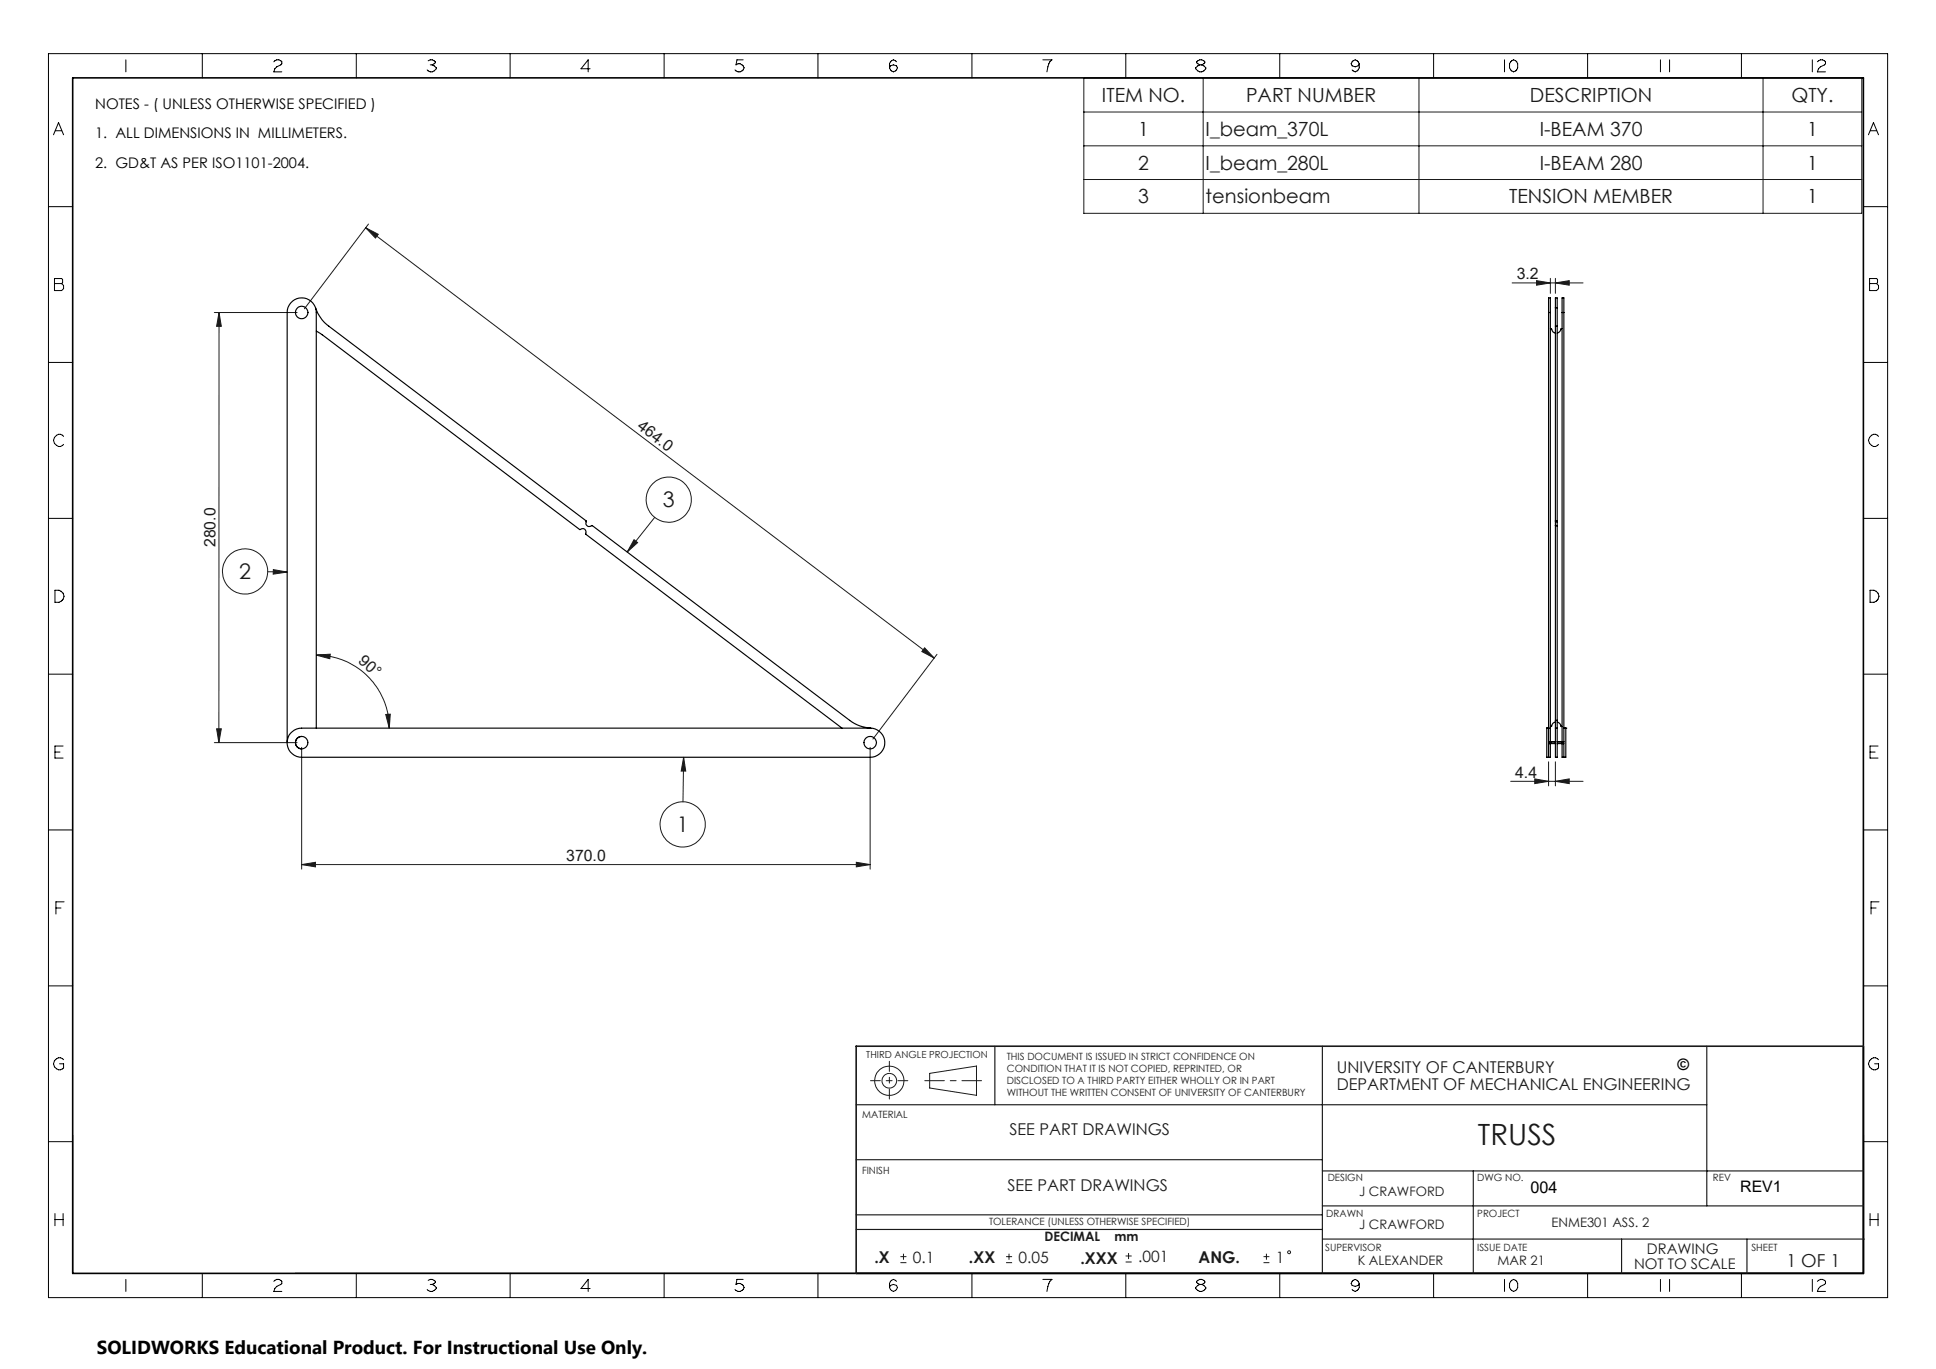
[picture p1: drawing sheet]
<svg xmlns="http://www.w3.org/2000/svg" width="420mm" height="297mm" viewBox="0 0 420 297" stroke-linecap="round" stroke-linejoin="round" font-family="sans-serif">
<g fill="none" stroke="#191924" stroke-width=".22">
<path d="M235.1 17h168.8v29.3h-168.8zM261 17v29.3M307.8 17v29.3M382.5 17v29.3M235.1 24.3h168.8M235.1 31.6h168.8M235.1 38.9h168.8M79.3 49.4l2.8 1.4-.6 .8zM79.3 49.4l123.4 93.4M79.9 48.6l-13.9 18.4M46.5 67.8h18M47.5 67.8v93.3"/>
<path d="M47.5 67.8l.5 3h-1zM328 61.4h15.4M333.3 60.9l3 .5-3 .5zM336.3 60.4v3.2M337.4 61.4l3-.5v1zM337.4 60.4v3.2M137.5 117.1l.8 .6-2.2 2.1zM142 112.3l-5.9 7.5M58.1 124l4.2 .1M59.3 123.6l3 .5-3 .5zM47 158.1h1l-.5 3zM68.6 142.1l3-.2-.1 1z"/>
<path d="M68.6 142.1a15.8 15.8 0 0 1 15.9 15.9M83.7 155l1-.1-.2 3.1zM200.6 140.5l2.1 2.3-2.7-1.4zM203.3 142l-13.9 18.3M46.5 161.1h18M65.4 162.1v26.5M148.3 164.3l.5 3h-1zM148.3 164.3l-.1 9.7M188.8 162.1v26.5M327.7 169.5h15.7M333 169l3 .5-3 .5zM336 165.3v5.2"/>
<path d="M337.4 169.5l3-.5v1zM337.4 165.3v5.2M65.4 187.6l3-.5v1zM65.4 187.6h123.4M185.8 187.1l3 .5-3 .5zM201.7 232.9l10.1-1.6v6.3l-10.1-1.6zM195.3 273.9h1.3M195.3 272.6h1.3M196 272v1.3M218.3 273.9h1.3M218.3 272.6h1.3M218.9 272v1.3"/>
<path d="M244.2 273.8h1.3M244.2 272.5h1.3M244.8 271.8v1.4M274.1 273.9h1.3M274.1 272.6h1.3M274.7 272v1.3"/>
<circle cx="145.1" cy="108.4" r="4.9"/>
<circle cx="53.2" cy="124" r="4.9"/>
<circle cx="148.1" cy="178.8" r="4.9"/>
<circle cx="192.9" cy="234.5" r="3.2"/>
<circle cx="192.9" cy="234.5" r="1.58"/>
<circle cx="279.7" cy="271.7" r=".32"/>
</g>
<g fill="none" stroke="#000" stroke-width=".22">
<path d="M10.5 11.6h399v269.9h-399zM27.3 13v2.6M43.9 11.6v5.3M59.4 13.4a.92 .92 0 0 1 1-.4 .92 .92 0 0 1 .7 .8l-1.5 1.1-.2 .7h1.7M77.3 11.6v5.3M92.9 13.2a.96 .96 0 0 1 1.5 .4l-.6 .5M93.3 14.1h.5M93.8 14.1l.9 .6a1.11 1.11 0 0 1-.9 .9 1.11 1.11 0 0 1-1.1-.4M110.7 11.6v5.3M128 14.9h-2l1.6-1.9v2.6M144.1 11.6v5.3M161.2 13h-1.3l-.2 1.1a1.08 1.08 0 0 1 1.7 .6 1.11 1.11 0 0 1-.8 .9 1.11 1.11 0 0 1-1.1-.4"/>
<path d="M177.4 11.6v5.3M193.2 14.3l.6-.2 .7 .2a.87 .87 0 0 1-.7 1.3 .87 .87 0 0 1-.6-1.3zM194.5 13.4l-.2-.2a.87 .87 0 0 0-1.3 .6v.9M210.9 11.6v5.3M226.2 13h2a3.4 3.4 0 0 0-1.1 2.6M244.2 11.6v5.3M260.3 14.1l-.7-.5a.92 .92 0 0 1 .9-.6 .92 .92 0 0 1 .9 .6l-.7 .5M260.3 14.1l-.9 .6a1.11 1.11 0 0 0 1.1 .9 1.11 1.11 0 0 0 1.1-.9l-.9-.6M260.3 14.1h.4M277.6 11.6v5.3M293.3 13.4l.2-.2a.91 .91 0 0 1 1.4 .6l-.3 .5-.6 .2-.7-.2-.2-.5zM294.9 13.8v.9a.91 .91 0 0 1-1.4 .7l-.2-.2"/>
<path d="M311 11.6v5.3M326.4 13v2.6M327.7 13.4l.2-.2a.87 .87 0 0 1 1.3 .6v.9a.87 .87 0 0 1-1.3 .7l-.4-.7v-.9zM344.4 11.6v5.3M360.2 13v2.6M362.2 13v2.6M377.8 11.6v5.3M393.2 13v2.6M394.3 13.4a1.1 1.1 0 0 1 1.7 0v.4l-1.1 .7-.4 .4-.2 .7h1.7M11.6 29.2l1.1-2.6 1.1 2.6M12 28.4h1.4M405.3 29.2l1.1-2.6 1.1 2.6"/>
<path d="M405.8 28.4h1.3M10.5 44.8h5.3M404.2 44.8h5.3M10.5 78.6h5.3M11.8 60.4h1.6l.2 .2v.7l-.2 .2 .4 .4v.7l-.4 .4h-1.6zM11.8 61.5h1.6M404.2 78.6h5.3M405.6 60.4h1.5l.2 .2v.7l-.2 .2 .4 .4v.7l-.4 .4h-1.5zM405.6 61.5h1.5M13.8 94.7a1.29 1.29 0 0 0-2.1 .3 1.29 1.29 0 0 0 1 1.9h.4l.7-.5M407.5 94.7a1.25 1.25 0 0 0-1.9 .1 1.25 1.25 0 0 0 .4 1.8 .98 .98 0 0 0 1.5-.2M10.5 112.5h5.3"/>
<path d="M404.2 112.5h5.3M11.9 128.1a1.56 1.56 0 0 1 2 1.3 1.57 1.57 0 0 1-2 1.3zM405.7 128.1a1.51 1.51 0 0 1 1.9 1.3 1.55 1.55 0 0 1-1.9 1.3zM10.5 146.3h5.3M404.2 146.3h5.3M11.9 163.2h1.1M13.7 161.9h-1.8v2.6h1.8M405.7 163.2h1.1M407.4 161.9h-1.7v2.6h1.7M10.5 180.1h5.3M12.1 197h1.1M13.9 195.6h-1.8v2.7"/>
<path d="M404.2 180.1h5.3M405.9 197h1.1M407.6 195.6h-1.7v2.7M10.5 213.9h5.3M404.2 213.9h5.3M13.8 229.9a1.26 1.26 0 0 0-1.8 0 1.26 1.26 0 0 0 0 1.8 1.26 1.26 0 0 0 1.8 0v-.9h-.9M407.5 229.9a1.27 1.27 0 0 0-1.8 0 1.27 1.27 0 0 0 0 1.8 1.27 1.27 0 0 0 1.8 0v-.9h-.8M10.5 247.7h5.3M15.8 246.2v30M404.2 247.7h5.3M404.3 246.2v30h-340.3M11.9 263.3v2.6"/>
<path d="M11.9 264.6h1.8M13.7 263.3v2.6M27.3 277.6v2.6M43.9 276.3v5.2M59.4 278a.92 .92 0 0 1 1-.5 .92 .92 0 0 1 .7 .9l-1.1 .7-.4 .4-.2 .7h1.7M77.3 276.3v5.2M92.9 277.8a.95 .95 0 0 1 1.5 .4l-.6 .5M93.3 278.7h.5M93.8 278.7l.9 .6a1.14 1.14 0 0 1-2 .4M110.7 276.3v5.2M128 279.5h-2l1.6-1.9v2.6M144.1 276.3v5.2"/>
<path d="M161.2 277.6h-1.3l-.2 1.1a1.11 1.11 0 0 1 1.7 .6 1.11 1.11 0 0 1-.8 .9 1.11 1.11 0 0 1-1.1-.5M177.4 276.3v5.2M193.2 278.9l.6-.2 .7 .2a.87 .87 0 0 1-.7 1.3 .87 .87 0 0 1-.6-1.3zM194.5 278l-.2-.2a.87 .87 0 0 0-1.3 .6v.9M210.9 276.3v5.2M226.2 277.6h2a3.6 3.6 0 0 0-1.1 2.6M244.2 276.3v5.2M260.3 278.7l-.9 .6a1.12 1.12 0 0 0 1.1 .9 1.12 1.12 0 0 0 1.1-.9l-.4-.4-.5-.2M260.3 278.7h.4M260.3 278.7l-.7-.5a.91 .91 0 0 1 .9-.7 .91 .91 0 0 1 .9 .7l-.7 .5M277.6 276.3v5.2M293.3 278l.2-.2a.91 .91 0 0 1 1.4 .6l-.3 .5-.6 .2-.7-.2-.2-.5z"/>
<path d="M294.9 278.4v.9a.89 .89 0 0 1-.7 .7 .89 .89 0 0 1-.9-.3M311 276.3v5.2M326.4 277.6v2.6M327.7 278l.2-.2a.87 .87 0 0 1 1.3 .6v.9a.88 .88 0 0 1-.8 .9 .88 .88 0 0 1-.9-.9v-.9zM344.4 276.3v5.2M360.2 277.6v2.6M362.2 277.6v2.6M377.8 276.3v5.2M393.2 277.6v2.6M394.3 278a1.1 1.1 0 0 1 1.7 0v.4l-1.1 .7-.4 .4-.2 .7h1.7M405.7 264.6h1.7M405.7 263.3v2.6"/>
<path d="M407.4 263.3v2.6"/>
</g>
<path d="M15.8 16.9h388.4v259.4h-388.4z" fill="none" stroke="#000" stroke-width=".35"/>
<path d="M200.6 234.5h12.3" fill="none" stroke="#191924" stroke-width=".22" stroke-dasharray="15.2 1.3 1.3 1.3" stroke-dashoffset="11"/>
<path d="M188.8 234.5h8.1M192.9 230.3v8.1" fill="none" stroke="#191924" stroke-width=".22" stroke-dasharray="15.2 1.3 1.3 1.3" stroke-dashoffset="13.1"/>
<g fill="none" stroke="#191924" stroke-width=".25">
<path d="M185.7 239.7h184.6M215.8 227v12.7M286.9 227v49.3M370.3 227v34.6M185.7 251.6h101.2M286.9 254h117.3M319.6 254v22.3M185.7 263.6h101.2M185.7 266.7h101.2M286.9 261.6h117.3M286.9 268.8h117.6M351.8 268.8v7.5"/>
<path d="M379 268.8v7.5"/>
</g>
<path d="M404.2 227h-218.5v49.3" fill="none" stroke="#191924" stroke-width=".35"/>
<g fill="#191924">
<path d="M137.5 117.1l.8 .6-2.2 2.1zM148.3 164.3l.5 3h-1zM59.3 123.6l3 .5-3 .5z"/>
<path d="M83.7 155l1-.1-.2 3.1zM68.6 142.1l3-.2-.1 1z"/>
<path d="M333.3 60.9l3 .5-3 .5zM337.4 61.4l3-.5v1z"/>
<path d="M333 169l3 .5-3 .5zM337.4 169.5l3-.5v1z"/>
<path d="M47 158.1h1l-.5 3zM47.5 67.8l.5 3h-1z"/>
<path d="M79.3 49.4l2.8 1.4-.6 .8zM200.6 140.5l2.1 2.3-2.7-1.4z"/>
<path d="M65.4 187.6l3-.5v1zM185.8 187.1l3 .5-3 .5z"/>
</g>
<g fill="none" stroke="#000" stroke-width=".25">
<path d="M68.4 66.8a8.5 8.5 0 0 0 2.9 4l55.9 42.2a.81 .81 0 0 0 .2 1.1 .81 .81 0 0 0 1-.1l55.9 42.3a8.3 8.3 0 0 0 4.6 1.7M68.6 71.8l1.3 .8 55.9 42.3a.83 .83 0 0 1 1.1-.1 .83 .83 0 0 1 .2 1.1l55.6 42.1M336 67.8v-3.2h.3v3.2M336 67.8h.3M336 67.8v90.2M336.3 71.3l.3 .1a1.01 1.01 0 0 0 .8 .9M336.3 67.8v93.1M337.4 66.8v4M337.4 66.8v-2.2h.4v2.2M337.4 70.8v42.2M337.4 70.8h.4M337.4 66.8h.4"/>
<path d="M337.8 66.8v4M337.8 70.8v42.2M338.9 67.8v-3.2h.4v3.2M338.9 71.3l-.3 .1a1.04 1.04 0 0 1-.8 .9M338.9 67.8h.4M338.9 67.8v93.1M339.3 67.8v90.2M337.4 114h.1M337.4 113.2v.8M337.4 113v.2M337.4 114h.4M337.4 114v42.3"/>
<path d="M337.4 113.2h.4M337.4 113h.4M337.8 114h.1M337.8 113.2v.8M337.8 113v.2M337.8 114v42.3M63 159.1a3.2 3.2 0 0 1 2.4-1.1h123.4a3.2 3.2 0 0 1 3.1 3.1 3.2 3.2 0 0 1-3.1 3.2h-123.4a3.2 3.2 0 0 1-2.8-1.8 3.2 3.2 0 0 1 .4-3.4zM65.4 159.8a1.36 1.36 0 0 0-1.3 1.3 1.36 1.36 0 0 0 1.3 1.4M68.6 158v-90.2a3.2 3.2 0 0 0-3.1-3.2 3.2 3.2 0 0 0-3.2 3.2v93.2M335.6 158v6.3h.7v-3M335.6 158h.1M335.6 158h.4"/>
<path d="M336 158v6.3M336 158h.1M337.4 156.6a1.14 1.14 0 0 0-.8 .9l-.3 .1M337.4 158v6.3h.4v-6.3M337.4 156.3v1.7M337.4 158h.4M337.4 156.3h.4M337.8 156.6a1.12 1.12 0 0 1 .9 1h.2M337.8 156.3v1.7M339.3 158v6.3M339.3 158h.1M339.3 158h.4"/>
<path d="M339.7 158v6.3h-.8v-3M339.7 158h.1M336 160.9h.1M336 161.3h.1M336.1 160.9h.3M336.1 161.3h.3M336.1 160.9v.4M336.4 160.9h1M336.4 161.3h1M336.4 160.9v.4M337.8 160.9h1M337.8 161.3h1"/>
<path d="M338.8 160.9h.3M338.8 161.3h.3M338.8 160.9v.4M339.1 160.9h.2M339.1 161.3h.2M339.1 160.9v.4"/>
<circle cx="65.5" cy="67.8" r="1.36"/>
<circle cx="65.4" cy="161.1" r="1.34"/>
<circle cx="188.8" cy="161.1" r="1.35"/>
</g>
<text font-size="6.3" fill="#191924" x="320.6" y="248.4">TRUSS</text>
<g font-size="4.7" fill="#191924">
<text x="143.8" y="110">3</text>
<text x="51.9" y="125.6">2</text>
<text x="146.8" y="180.5">1</text>
</g>
<g font-size="4.2" fill="#191924">
<text x="239.1" y="22.2">ITEM NO.</text>
<text x="270.3" y="22.2">PART NUMBER</text>
<text x="331.9" y="22.2">DESCRIPTION</text>
<text x="388.6" y="22.2">QTY.</text>
<text x="246.9" y="29.5">1</text>
<text x="261.5" y="29.5">I_beam_370L</text>
<text x="334" y="29.5">I-BEAM 370</text>
<text x="392" y="29.5">1</text>
<text x="246.9" y="36.8">2</text>
<text x="261.5" y="36.8">I_beam_280L</text>
<text x="334" y="36.8">I-BEAM 280</text>
<text x="392" y="36.8">1</text>
<text x="246.9" y="44.1">3</text>
<text x="261.5" y="44.1">tensionbeam</text>
<text x="327.4" y="44.1">TENSION MEMBER</text>
<text x="392" y="44.1">1</text>
</g>
<text font-size="4.1" x="21" y="293.7">SOLIDWORKS Educational Product. For Instructional Use Only.</text>
<text font-size="3.9" fill="#191924" x="387.5" y="274.9">1 OF 1</text>
<g font-size="3.5" fill="#191924">
<text x="290" y="232.9">UNIVERSITY OF CANTERBURY</text>
<text x="290" y="236.4">DEPARTMENT OF MECHANICAL ENGINEERING</text>
<text x="219" y="246.2">SEE PART DRAWINGS</text>
<text x="218.5" y="258.4">SEE PART DRAWINGS</text>
<text x="189.7" y="273.9">.X</text>
<text x="210.2" y="273.9">.XX</text>
<text x="234.4" y="274.2">.XXX</text>
<text x="260" y="273.9">ANG.</text>
</g>
<text font-size="3.5" x="332" y="258.9">004</text>
<g font-size="3.4" fill="#191924">
<text x="329" y="60.6">3.2</text>
<text x="138.1" y="92.9" transform="rotate(37 138.1 92.9)">464.0</text>
<text x="46.7" y="118.7" transform="rotate(-90 46.7 118.7)">280.0</text>
<text x="77.5" y="143.7" transform="rotate(41 77.5 143.7)">90°</text>
<text x="328.7" y="168.7">4.4</text>
<text x="122.8" y="186.8">370.0</text>
<text x="198" y="273.9">0.1</text>
<text x="221" y="273.9">0.05</text>
<text x="246.9" y="273.8">.001</text>
<text x="276.8" y="273.9">1</text>
</g>
<g font-size="3.4">
<text x="363.9" y="232.1">©</text>
<text x="377.5" y="258.7">REV1</text>
</g>
<g font-size="3.2">
<text x="20.7" y="23.7">NOTES - ( UNLESS OTHERWISE SPECIFIED )</text>
<text x="20.7" y="30">1. ALL DIMENSIONS IN MILLIMETERS.</text>
<text x="20.7" y="36.4">2. GD&amp;T AS PER ISO1101-2004.</text>
</g>
<g font-size="3.2" fill="#191924">
<text x="354.5" y="275.2">NOT TO SCALE</text>
<text x="357.3" y="272.1">DRAWING</text>
</g>
<g font-size="2.8" fill="#191924">
<text x="294.8" y="259.5">J CRAWFORD</text>
<text x="226.6" y="269.3">DECIMAL</text>
<text x="241.8" y="269.3">mm</text>
<text x="294.8" y="266.6">J CRAWFORD</text>
<text x="336.6" y="266.3">ENME301 ASS. 2</text>
<text x="294.5" y="274.4">K ALEXANDER</text>
<text x="324.9" y="274.5">MAR 21</text>
</g>
<g font-size="2.2" fill="#191924">
<text x="218.4" y="229.9">THIS DOCUMENT IS ISSUED IN STRICT CONFIDENCE ON</text>
<text x="218.4" y="232.5">CONDITION THAT IT IS NOT COPIED, REPRINTED, OR</text>
<text x="218.4" y="235.2">DISCLOSED TO A THIRD PARTY EITHER WHOLLY OR IN PART</text>
<text x="218.4" y="237.8">WITHOUT THE WRITTEN CONSENT OF UNIVERSITY OF CANTERBURY</text>
<text x="187" y="242.6">MATERIAL</text>
<text x="187" y="254.6">FINISH</text>
<text x="288" y="256.2">DESIGN</text>
<text x="320.5" y="256.2">DWG NO.</text>
<text x="371.6" y="256.2">REV</text>
<text x="214.6" y="265.8">TOLERANCE (UNLESS OTHERWISE SPECIFIED)</text>
<text x="287.7" y="264">DRAWN</text>
<text x="320.5" y="264">PROJECT</text>
<text x="287.5" y="271.4">SUPERVISOR</text>
<text x="320.5" y="271.4">ISSUE DATE</text>
<text x="380" y="271.4">SHEET</text>
</g>
<text font-size="2.1" fill="#191924" x="187.9" y="229.6">THIRD ANGLE PROJECTION</text>
</svg>
